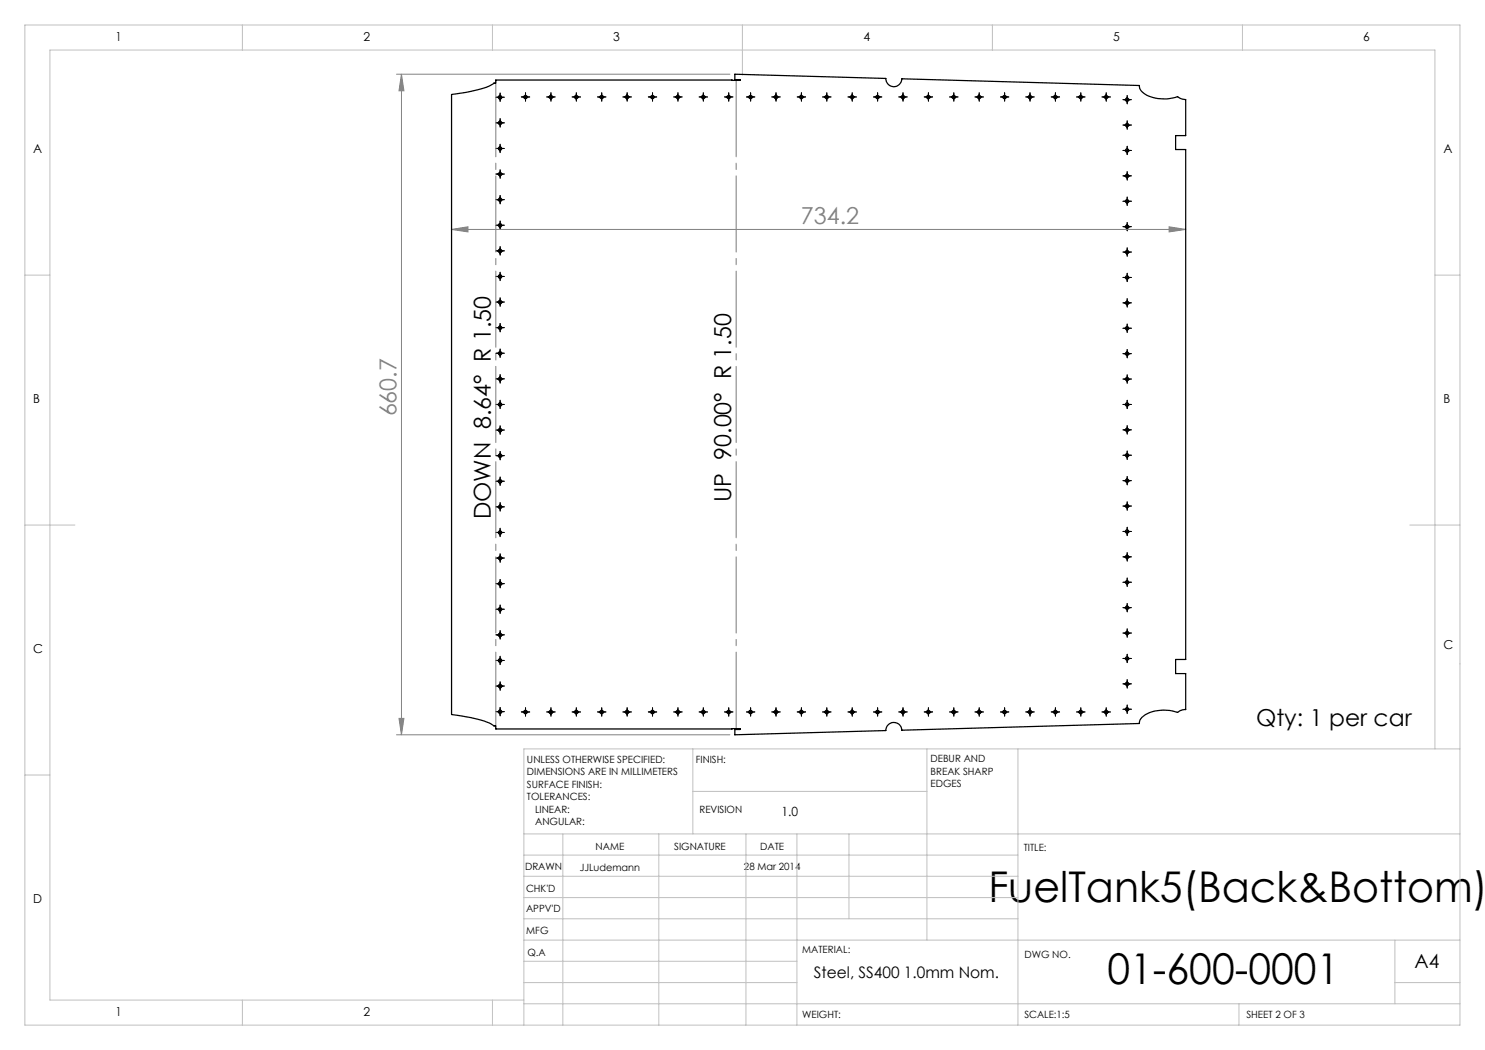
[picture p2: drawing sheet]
<svg xmlns="http://www.w3.org/2000/svg" width="297mm" height="210mm" viewBox="0 0 297 210" stroke-linecap="round" stroke-linejoin="round" font-family="sans-serif">
<path d="M79.3 14.8h66.7M80.3 14.8v132.2M80.3 14.8l.5 3.4h-1zM90.3 45.9l3.3-.5v1zM90.3 45.9h146.8M233.8 45.4l3.3 .5-3.3 .5zM79.3 147h66.7M79.8 143.7h1l-.5 3.3z" fill="none" stroke="#808080" stroke-width=".2"/>
<g fill="none" stroke="#000" stroke-width=".2" stroke-dasharray="15.2 1.3 1.3 1.3">
<path d="M99.5 19.4h-.3M100 18.9v-.3M100 19.9v.4M100.5 19.4h.4M104.6 19.4h-.3M105.1 18.9v-.3M105.1 19.9v.3M105.6 19.4h.3M109.7 19.4h-.3M110.2 18.9v-.3M110.2 19.9v.3M110.7 19.4h.3"/>
<path d="M114.8 19.4h-.4M115.3 18.9v-.3M115.3 19.9v.3M115.8 19.4h.3M119.8 19.4h-.3M120.3 18.9v-.3M120.3 19.9v.3M120.8 19.4h.4M124.9 19.4h-.3M125.4 18.9v-.3M125.4 19.9v.3M125.9 19.4h.4"/>
<path d="M130 19.4h-.3M130.5 18.9v-.3M130.5 19.9v.3M131 19.4h.3M135.1 19.4h-.3M135.6 18.9v-.3M135.6 19.9v.3M136.1 19.4h.3M140.2 19.4h-.4M140.7 18.9v-.3M140.7 19.9v.3M141.2 19.4h.3"/>
<path d="M145.2 19.4h-.3M145.7 18.9v-.3M145.7 19.9v.3M146.2 19.4h.4M149.6 19.4h-.3M150.1 18.9v-.3M150.1 19.9v.3M150.6 19.4h.4M154.7 19.4h-.3M155.2 18.9v-.3M155.2 19.9v.3M155.7 19.4h.3"/>
<path d="M159.8 19.4h-.4M160.3 18.9v-.3M160.3 19.9v.3M160.8 19.4h.3M164.9 19.4h-.4M165.4 18.9v-.3M165.4 19.9v.3M165.9 19.4h.3M169.9 19.4h-.3M170.4 18.9v-.3M170.4 19.9v.3M170.9 19.4h.4"/>
<path d="M175 19.4h-.3M175.5 18.9v-.3M175.5 19.9v.3M176 19.4h.4M180.1 19.4h-.3M180.6 18.9v-.3M180.6 19.9v.3M181.1 19.4h.3M185.2 19.4h-.4M185.7 18.9v-.3M185.7 19.9v.3M186.2 19.4h.3"/>
<path d="M190.3 19.4h-.4M190.8 18.9v-.3M190.8 19.9v.3M191.3 19.4h.3M195.3 19.4h-.3M195.8 18.9v-.3M195.8 19.9v.3M196.3 19.4h.4M200.4 19.4h-.3M200.9 18.9v-.3M200.9 19.9v.3M201.4 19.4h.4"/>
<path d="M205.5 19.4h-.3M206 18.9v-.3M206 19.9v.3M206.5 19.4h.3M210.6 19.4h-.4M211.1 18.9v-.3M211.1 19.9v.3M211.6 19.4h.3M215.7 19.4h-.4M216.2 18.9v-.3M216.2 19.9v.3M216.7 19.4h.3"/>
<path d="M220.7 19.4h-.3M221.2 18.9v-.3M221.2 19.9v.3M221.7 19.4h.4M224.9 19.9h-.3M225.4 19.4v-.3M225.9 19.9h.4M99.5 39.9h-.3M99.5 34.8h-.3M99.5 29.7h-.3M99.5 24.6h-.3M100 39.4v-.3"/>
<path d="M100 34.3v-.3M100 35.3v.3M100 29.2v-.3M100 30.2v.3M100 24.1v-.4M100 25.1v.3M100.5 39.9h.4M100.5 34.8h.4M100.5 29.7h.4M100.5 24.6h.4M224.9 25h-.3M224.9 30.1h-.3"/>
<path d="M224.9 35.2h-.3M225.4 20.4v.4M225.4 24.5v-.3M225.4 25.5v.3M225.4 29.6v-.3M225.4 30.6v.3M225.4 34.7v-.4M225.4 35.7v.3M225.4 39.7v-.3M225.9 25h.4M225.9 30.1h.4M225.9 35.2h.4"/>
<path d="M99.5 55.3h-.3M99.5 50.2h-.3M99.5 45h-.3M100 59.9v-.3M100 54.8v-.3M100 55.8v.3M100 49.7v-.4M100 50.7v.3M100 44.5v-.3M100 45.5v.4M100 40.4v.4M100.5 55.3h.4"/>
<path d="M100.5 50.2h.4M100.5 45h.4M224.9 40.2h-.3M224.9 45.3h-.3M224.9 50.4h-.3M224.9 55.5h-.3M225.4 40.7v.4M225.4 44.8v-.3M225.4 45.8v.4M225.4 49.9v-.3M225.4 50.9v.3M225.4 55v-.3"/>
<path d="M225.4 56v.3M225.9 40.2h.4M225.9 45.3h.4M225.9 50.4h.4M225.9 55.5h.4M99.5 75.8h-.3M99.5 70.6h-.3M99.5 65.5h-.3M99.5 60.4h-.3M100 75.3v-.4M100 76.3v.3M100 70.1v-.3"/>
<path d="M100 71.1v.4M100 65v-.3M100 66v.4M100 60.9v.3M100.5 75.8h.4M100.5 70.6h.4M100.5 65.5h.4M100.5 60.4h.4M224.9 60.6h-.3M224.9 65.6h-.3M224.9 70.7h-.3M224.9 75.8h-.3"/>
<path d="M225.4 60.1v-.4M225.4 61.1v.3M225.4 65.1v-.3M225.4 66.1v.4M225.4 70.2v-.3M225.4 71.2v.4M225.4 75.3v-.3M225.4 76.3v.3M225.9 60.6h.4M225.9 65.6h.4M225.9 70.7h.4M225.9 75.8h.4"/>
<path d="M99.5 80.9h-.3M99.5 86h-.3M99.5 91.1h-.3M99.5 96.2h-.3M100 80.4v-.3M100 81.4v.3M100 85.5v-.3M100 86.5v.3M100 90.6v-.3M100 91.6v.4M100 95.7v-.3M100 96.7v.4"/>
<path d="M100.5 80.9h.4M100.5 86h.4M100.5 91.1h.4M100.5 96.2h.4M224.9 96.1h-.3M224.9 91h-.3M224.9 86h-.3M224.9 80.9h-.3M225.4 95.6v-.3M225.4 96.6v.4M225.4 90.5v-.3M225.4 91.5v.4"/>
<path d="M225.4 85.5v-.4M225.4 86.5v.3M225.4 80.4v-.3M225.4 81.4v.3M225.9 96.1h.4M225.9 91h.4M225.9 86h.4M225.9 80.9h.4M99.5 101.4h-.3M99.5 106.5h-.3M99.5 111.6h-.3M99.5 116.7h-.3"/>
<path d="M100 100.9v-.4M100 101.9v.3M100 106v-.3M100 107v.3M100 111.1v-.3M100 112.1v.3M100 116.2v-.3M100 117.2v.4M100.5 101.4h.4M100.5 106.5h.4M100.5 111.6h.4M100.5 116.7h.4"/>
<path d="M224.9 116.4h-.3M224.9 111.4h-.3M224.9 106.3h-.3M224.9 101.2h-.3M225.4 115.9v-.3M225.4 116.9v.4M225.4 110.9v-.4M225.4 111.9v.3M225.4 105.8v-.3M225.4 106.8v.3M225.4 100.7v-.3M225.4 101.7v.3"/>
<path d="M225.9 116.4h.4M225.9 111.4h.4M225.9 106.3h.4M225.9 101.2h.4M99.5 121.8h-.3M99.5 127h-.3M99.5 132.1h-.3M99.5 137.2h-.3M100 121.3v-.3M100 122.3v.4M100 126.5v-.4M100 127.5v.3"/>
<path d="M100 131.6v-.3M100 132.6v.3M100 136.7v-.3M100 137.7v.3M100.5 121.8h.4M100.5 127h.4M100.5 132.1h.4M100.5 137.2h.4M224.9 136.8h-.3M224.9 131.7h-.3M224.9 126.6h-.3M224.9 121.5h-.3"/>
<path d="M225.4 136.3v-.4M225.4 137.3v.3M225.4 131.2v-.3M225.4 132.2v.3M225.4 126.1v-.3M225.4 127.1v.3M225.4 121v-.3M225.4 122v.4M225.9 136.8h.4M225.9 131.7h.4M225.9 126.6h.4M225.9 121.5h.4"/>
<path d="M99.5 142.3h-.3M100 141.8v-.3M100 142.8v.4M100.5 142.3h.4M104.6 142.4h-.3M105.1 141.9v-.3M105.1 142.9v.3M105.6 142.4h.3M109.7 142.4h-.3M110.2 141.9v-.3M110.2 142.9v.3M110.7 142.4h.3"/>
<path d="M114.8 142.4h-.4M115.3 141.9v-.3M115.3 142.9v.3M115.8 142.4h.3M119.8 142.4h-.3M120.3 141.9v-.3M120.3 142.9v.3M120.8 142.4h.4M124.9 142.4h-.3M125.4 141.9v-.3M125.4 142.9v.3M125.9 142.4h.4"/>
<path d="M130 142.4h-.3M130.5 141.9v-.3M130.5 142.9v.3M131 142.4h.3M135.1 142.4h-.3M135.6 141.9v-.3M135.6 142.9v.3M136.1 142.4h.3M140.2 142.4h-.4M140.7 141.9v-.3M140.7 142.9v.3M141.2 142.4h.3"/>
<path d="M145.2 142.4h-.3M145.7 141.9v-.3M145.7 142.9v.3M146.2 142.4h.4M149.6 142.4h-.3M150.1 141.9v-.3M150.1 142.9v.3M150.6 142.4h.4M154.7 142.4h-.3M155.2 141.9v-.3M155.2 142.9v.3M155.7 142.4h.3"/>
<path d="M159.8 142.4h-.4M160.3 141.9v-.3M160.3 142.9v.3M160.8 142.4h.3M164.9 142.4h-.4M165.4 141.9v-.3M165.4 142.9v.3M165.9 142.4h.3M169.9 142.4h-.3M170.4 141.9v-.3M170.4 142.9v.3M170.9 142.4h.4"/>
<path d="M175 142.4h-.3M175.5 141.9v-.3M175.5 142.9v.3M176 142.4h.4M180.1 142.4h-.3M180.6 141.9v-.3M180.6 142.9v.3M181.1 142.4h.3M185.2 142.4h-.4M185.7 141.9v-.3M185.7 142.9v.3M186.2 142.4h.3"/>
<path d="M190.3 142.4h-.4M190.8 141.9v-.3M190.8 142.9v.3M191.3 142.4h.3M195.3 142.4h-.3M195.8 141.9v-.3M195.8 142.9v.3M196.3 142.4h.4M200.4 142.4h-.3M200.9 141.9v-.3M200.9 142.9v.3M201.4 142.4h.4"/>
<path d="M205.5 142.4h-.3M206 141.9v-.3M206 142.9v.3M206.5 142.4h.3M210.6 142.4h-.4M211.1 141.9v-.3M211.1 142.9v.3M211.6 142.4h.3M215.7 142.4h-.4M216.2 141.9v-.3M216.2 142.9v.3M216.7 142.4h.3"/>
<path d="M220.7 142.4h-.3M221.2 141.9v-.3M221.2 142.9v.3M221.7 142.4h.4M224.9 141.8h-.3M225.4 141.3v-.3M225.4 142.3v.4M225.9 141.8h.4"/>
</g>
<g fill="none" stroke="#000" stroke-width=".2">
<path d="M99.5 19.5h1M100 19v1M104.6 19.4h1M105.1 18.9v1M109.7 19.4h1M110.2 18.9v1M114.8 19.4h.9M115.3 18.9v1M119.8 19.4h1M120.3 18.9v1M124.9 19.4h1M125.4 18.9v1"/>
<path d="M130 19.4h1M130.5 18.9v1M135.1 19.4h1M135.6 18.9v1M140.2 19.4h.9M140.7 18.9v1M145.2 19.4h1M145.7 18.9v1M149.6 19.4h1M150.1 18.9v1M154.7 19.4h1M155.2 18.9v1"/>
<path d="M159.8 19.4h1M160.3 18.9v1M164.9 19.4h.9M165.3 18.9v1M169.9 19.4h1M170.4 18.9v1M175 19.4h1M175.5 18.9v1M180.1 19.4h1M180.6 18.9v1M185.2 19.4h1M185.7 18.9v1"/>
<path d="M190.3 19.4h.9M190.7 18.9v1M195.3 19.4h1M195.8 18.9v1M200.4 19.4h1M200.9 18.9v1M205.5 19.4h1M206 18.9v1M210.6 19.4h1M211.1 18.9v1M215.7 19.4h.9M216.1 18.9v1"/>
<path d="M220.7 19.4h1M221.2 18.9v1M224.9 20h1M225.4 19.5v1M99.5 40h1M99.5 34.8h1M99.5 29.7h1M99.5 24.6h1M100 24.1v1M100 29.2v1M100 34.3v1M100 39.4v1.1"/>
<path d="M224.9 25h1M224.9 30.1h1M224.9 35.2h1M225.4 24.5v1M225.4 29.6v1M225.4 34.7v1M225.4 39.8v1M99.5 55.3h1M99.5 50.2h1M99.5 45.1h1M100 44.6v1M100 49.7v1"/>
<path d="M100 54.8v1M100 59.9v1M224.9 40.3h1M224.9 45.4h1M224.9 50.4h1M224.9 55.5h1M225.4 44.9v1M225.4 49.9v1M225.4 55v1M99.5 75.8h1M99.5 70.7h1M99.5 65.5h1"/>
<path d="M99.5 60.4h1M100 65v1M100 70.2v1M100 75.3v1M224.9 60.6h1M224.9 65.7h1M224.9 70.8h1M224.9 75.8h1M225.4 60.1v1M225.4 65.2v1M225.4 70.3v1M225.4 75.3v1"/>
<path d="M99.5 80.9h1M99.5 86h1M99.5 91.1h1M99.5 96.3h1M100 80.4v1M100 85.5v1M100 90.7v.9M100 95.8v1M224.9 80.9h1M224.9 96.2h1M224.9 91.1h1M224.9 86h1"/>
<path d="M225.4 80.4v1M225.4 85.5v1M225.4 90.6v1M225.4 95.7v1M99.5 101.4h1M99.5 106.5h1M99.5 111.6h1M99.5 116.8h1M100 100.9v1M100 106v1M100 111.1v1M100 116.2v1.1"/>
<path d="M224.9 116.5h1M224.9 111.4h1M224.9 106.3h1M224.9 101.2h1M225.4 100.7v1M225.4 105.8v1M225.4 110.9v1M225.4 116v1M99.5 121.9h1M99.5 127h1M99.5 132.1h1M99.5 137.2h1"/>
<path d="M100 121.4v1M100 126.5v1M100 131.6v1M100 136.7v1M224.9 136.8h1M224.9 131.7h1M224.9 126.6h1M224.9 121.6h1M225.4 121.1v1M225.4 126.1v1M225.4 131.2v1M225.4 136.3v1"/>
<path d="M99.5 142.3h1M100 141.8v1M104.6 142.4h1M105.1 141.9v1M109.7 142.4h1M110.2 141.9v1M114.8 142.4h.9M115.3 141.9v1M119.8 142.4h1M120.3 141.9v1M124.9 142.4h1M125.4 141.9v1"/>
<path d="M130 142.4h1M130.5 141.9v1M135.1 142.4h1M135.6 141.9v1M140.2 142.4h.9M140.7 141.9v1M145.2 142.4h1M145.7 141.9v1M149.6 142.4h1M150.1 141.9v1M154.7 142.4h1M155.2 141.9v1"/>
<path d="M159.8 142.4h1M160.3 141.9v1M164.9 142.4h.9M165.3 141.9v1M169.9 142.4h1M170.4 141.9v1M175 142.4h1M175.5 141.9v1M180.1 142.4h1M180.6 141.9v1M185.2 142.4h1M185.7 141.9v1"/>
<path d="M190.3 142.4h.9M190.7 141.9v1M195.3 142.4h1M195.8 141.9v1M200.4 142.4h1M200.9 141.9v1M205.5 142.4h1M206 141.9v1M210.6 142.4h1M211.1 141.9v1M215.7 142.4h.9M216.1 141.9v1"/>
<path d="M220.7 142.4h1M221.2 141.9v1M224.9 141.9h1M225.4 141.4v1"/>
</g>
<path d="M99.2 145.5v-129.2" fill="none" stroke="#808080" stroke-width=".2" stroke-dasharray="15.2 1.3 1.3 1.3" stroke-dashoffset=".2"/>
<path d="M147.2 145.7v-129.6" fill="none" stroke="#808080" stroke-width=".2" stroke-dasharray="15.2 1.3 1.3 1.3" stroke-dashoffset="-.1"/>
<g fill="none" stroke="#c0c0c0" stroke-width=".2">
<path d="M5 5h287v200h-287zM48.5 5v5M98.5 5v5M148.5 5v10M198.5 5v5M248.5 5v5M5 55h5M287 55h5M5 105h10M282 105h10M5 155h5M138.6 158.3h46.8"/>
<path d="M138.6 149.8v17M185.4 149.8v38.2M203.6 149.8v55.2M287 149.8v-139.8h-277v190h94.8M292 149.8h-187.2v55.2M104.8 166.8h187.2M104.8 179.5h98.8M104.8 175.3h98.8M104.8 171h98.8M112.6 166.8v38.2M131.8 166.8v38.2M149.2 166.8v38.2"/>
<path d="M159.4 166.8v38.2M169.8 166.8v17M104.8 183.8h98.8M104.8 196.5h54.6M104.8 192.3h54.6M104.8 188h187.2M279 196.5h13M279 188v12.8M48.5 200v5M98.5 200v5M104.8 200.8h187.2M247.8 200.8v4.2"/>
</g>
<g fill="#808080">
<path d="M90.3 45.9l3.3-.5v1zM233.8 45.4l3.3 .5-3.3 .5z"/>
<path d="M80.3 14.8l.5 3.4h-1zM79.8 143.7h1l-.5 3.3z"/>
</g>
<g fill="none" stroke="#000" stroke-width=".25">
<path d="M90.3 18.9l2-.3a16.1 16.1 0 0 0 6.5-2h.3l.1-.6 48.8 .1v-.2h-1v-1.1l30.2 .9a1.61 1.61 0 0 0 1.5 1.6 1.61 1.61 0 0 0 1.7-1.5l47.5 1.3a2.84 2.84 0 0 0 2.6 2.4 8.5 8.5 0 0 0 5-.2l.5 .4 1.1 .2v7.2h-2v2.8h2v102h-2v2.8h2v7.2a2.44 2.44 0 0 0-1.6 .6 7.7 7.7 0 0 0-7.1 1 1.55 1.55 0 0 0-.5 1.2l-47.5 1.3a1.61 1.61 0 0 0-1.7-1.5 1.61 1.61 0 0 0-1.5 1.6l-30.2 .9v-1.1h1v-.2l-48.8 .1-.1-.6h-.3a12.7 12.7 0 0 0-5.6-1.8l-2.9-.5z"/>
<circle cx="100" cy="19.5" r=".35"/>
<circle cx="105.1" cy="19.4" r=".34"/>
<circle cx="110.2" cy="19.4" r=".34"/>
<circle cx="115.2" cy="19.4" r=".34"/>
<circle cx="120.3" cy="19.4" r=".34"/>
<circle cx="125.4" cy="19.4" r=".34"/>
<circle cx="130.5" cy="19.4" r=".34"/>
<circle cx="135.6" cy="19.4" r=".34"/>
<circle cx="140.6" cy="19.4" r=".34"/>
<circle cx="145.7" cy="19.4" r=".34"/>
<circle cx="150.1" cy="19.4" r=".33"/>
<circle cx="155.2" cy="19.4" r=".33"/>
<circle cx="160.3" cy="19.4" r=".33"/>
<circle cx="165.3" cy="19.4" r=".33"/>
<circle cx="170.4" cy="19.4" r=".33"/>
<circle cx="175.5" cy="19.4" r=".33"/>
<circle cx="180.6" cy="19.4" r=".33"/>
<circle cx="185.7" cy="19.4" r=".33"/>
<circle cx="190.7" cy="19.4" r=".33"/>
<circle cx="195.8" cy="19.4" r=".33"/>
<circle cx="200.9" cy="19.4" r=".33"/>
<circle cx="206" cy="19.4" r=".33"/>
<circle cx="211.1" cy="19.4" r=".33"/>
<circle cx="216.1" cy="19.4" r=".33"/>
<circle cx="221.2" cy="19.4" r=".33"/>
<circle cx="225.4" cy="19.9" r=".33"/>
<circle cx="100" cy="29.7" r=".34"/>
<circle cx="100" cy="34.8" r=".34"/>
<circle cx="100" cy="39.9" r=".34"/>
<circle cx="100" cy="24.6" r=".35"/>
<circle cx="225.4" cy="35.2" r=".33"/>
<circle cx="225.4" cy="25" r=".33"/>
<circle cx="225.4" cy="30.1" r=".33"/>
<circle cx="100" cy="45.1" r=".34"/>
<circle cx="100" cy="50.2" r=".35"/>
<circle cx="100" cy="55.3" r=".35"/>
<circle cx="225.4" cy="40.3" r=".33"/>
<circle cx="225.4" cy="45.3" r=".33"/>
<circle cx="225.4" cy="50.4" r=".33"/>
<circle cx="225.4" cy="55.5" r=".33"/>
<circle cx="100" cy="70.7" r=".34"/>
<circle cx="100" cy="65.6" r=".34"/>
<circle cx="100" cy="75.8" r=".34"/>
<circle cx="100" cy="60.4" r=".35"/>
<circle cx="225.4" cy="70.7" r=".33"/>
<circle cx="225.4" cy="65.7" r=".33"/>
<circle cx="225.4" cy="60.6" r=".33"/>
<circle cx="225.4" cy="75.8" r=".33"/>
<circle cx="100" cy="80.9" r=".34"/>
<circle cx="100" cy="91.2" r=".35"/>
<circle cx="100" cy="86" r=".35"/>
<circle cx="100" cy="96.3" r=".35"/>
<circle cx="225.4" cy="91.1" r=".33"/>
<circle cx="225.4" cy="96.1" r=".33"/>
<circle cx="225.4" cy="80.9" r=".33"/>
<circle cx="225.4" cy="86" r=".33"/>
<circle cx="100" cy="111.6" r=".34"/>
<circle cx="100" cy="106.5" r=".34"/>
<circle cx="100" cy="116.7" r=".34"/>
<circle cx="100" cy="101.4" r=".35"/>
<circle cx="225.4" cy="106.3" r=".33"/>
<circle cx="225.4" cy="111.4" r=".33"/>
<circle cx="225.4" cy="101.2" r=".33"/>
<circle cx="225.4" cy="116.5" r=".33"/>
<circle cx="100" cy="121.9" r=".34"/>
<circle cx="100" cy="127" r=".35"/>
<circle cx="100" cy="132.1" r=".35"/>
<circle cx="100" cy="137.2" r=".35"/>
<circle cx="225.4" cy="126.6" r=".33"/>
<circle cx="225.4" cy="136.8" r=".33"/>
<circle cx="225.4" cy="121.5" r=".33"/>
<circle cx="225.4" cy="131.7" r=".33"/>
<circle cx="100" cy="142.4" r=".34"/>
<circle cx="105.1" cy="142.4" r=".35"/>
<circle cx="110.2" cy="142.4" r=".35"/>
<circle cx="115.2" cy="142.4" r=".35"/>
<circle cx="120.3" cy="142.4" r=".35"/>
<circle cx="125.4" cy="142.4" r=".35"/>
<circle cx="130.5" cy="142.4" r=".35"/>
<circle cx="135.6" cy="142.4" r=".35"/>
<circle cx="140.6" cy="142.4" r=".35"/>
<circle cx="145.7" cy="142.4" r=".35"/>
<circle cx="150.1" cy="142.4" r=".34"/>
<circle cx="155.2" cy="142.4" r=".34"/>
<circle cx="160.2" cy="142.4" r=".34"/>
<circle cx="165.3" cy="142.4" r=".34"/>
<circle cx="170.4" cy="142.4" r=".34"/>
<circle cx="175.5" cy="142.4" r=".34"/>
<circle cx="180.6" cy="142.4" r=".34"/>
<circle cx="185.6" cy="142.4" r=".34"/>
<circle cx="190.7" cy="142.4" r=".34"/>
<circle cx="195.8" cy="142.4" r=".34"/>
<circle cx="200.9" cy="142.4" r=".34"/>
<circle cx="206" cy="142.4" r=".34"/>
<circle cx="211" cy="142.4" r=".34"/>
<circle cx="216.1" cy="142.4" r=".34"/>
<circle cx="221.2" cy="142.4" r=".34"/>
<circle cx="225.4" cy="141.9" r=".33"/>
</g>
<g font-size="8.5">
<text x="197.7" y="180.3">FuelTank5(Back&amp;Bottom)</text>
<text x="221.5" y="196.7">01-600-0001</text>
</g>
<g font-size="4.7" fill="#808080">
<text x="160.2" y="44.9">734.2</text>
<text x="79.3" y="83.3" transform="rotate(-90 79.3 83.3)">660.7</text>
</g>
<g font-size="4.7">
<text x="146.3" y="100.4" transform="rotate(-90 146.3 100.4)">UP 90.00° R 1.50</text>
<text x="98.2" y="103.9" transform="rotate(-90 98.2 103.9)">DOWN 8.64° R 1.50</text>
<text x="251.2" y="145.2">Qty: 1 per car</text>
</g>
<text font-size="3.9" x="282.9" y="193.6">A4</text>
<text font-size="3.2" x="162.8" y="195.7">Steel, SS400 1.0mm Nom.</text>
<g font-size="2.5">
<text x="23.1" y="8.2">1</text>
<text x="72.7" y="8.2">2</text>
<text x="122.7" y="8.2">3</text>
<text x="172.7" y="8.2">4</text>
<text x="222.7" y="8.2">5</text>
<text x="272.7" y="8.2">6</text>
<text x="6.7" y="30.7">A</text>
<text x="288.7" y="30.7">A</text>
<text x="6.7" y="80.7">B</text>
<text x="288.7" y="80.7">B</text>
<text x="6.7" y="130.7">C</text>
<text x="288.7" y="129.7">C</text>
<text x="156.3" y="163.2">1.0</text>
<text x="6.7" y="180.7">D</text>
<text x="23.1" y="203.2">1</text>
<text x="72.7" y="203.2">2</text>
</g>
<g font-size="2">
<text x="105.4" y="152.6">UNLESS OTHERWISE SPECIFIED:</text>
<text x="105.4" y="155.1">DIMENSIONS ARE IN MILLIMETERS</text>
<text x="139.2" y="152.6">FINISH:</text>
<text x="186.1" y="152.5">DEBUR AND</text>
<text x="186.1" y="155">BREAK SHARP</text>
<text x="105.4" y="157.6">SURFACE FINISH:</text>
<text x="105.4" y="160.1">TOLERANCES:</text>
<text x="186.1" y="157.5">EDGES</text>
<text x="107" y="162.6">LINEAR:</text>
<text x="107" y="165.1">ANGULAR:</text>
<text x="139.9" y="162.6">REVISION</text>
<text x="119.1" y="170">NAME</text>
<text x="134.8" y="169.9">SIGNATURE</text>
<text x="148.8" y="173.9">28 Mar 2014</text>
<text x="152" y="169.9">DATE</text>
<text x="204.8" y="170.2">TITLE:</text>
<text x="105" y="174.1">DRAWN</text>
<text x="105.2" y="178.3">CHK'D</text>
<text x="115.9" y="174.1">JJLudemann</text>
<text x="105.2" y="182.4">APPV'D</text>
<text x="105.3" y="186.8">MFG</text>
<text x="105.5" y="191.1">Q.A</text>
<text x="160.5" y="190.5">MATERIAL:</text>
<text x="204.9" y="191.6">DWG NO.</text>
<text x="160.4" y="203.5">WEIGHT:</text>
<text x="204.9" y="203.6">SCALE:1:5</text>
<text x="249.3" y="203.6">SHEET 2 OF 3</text>
</g>
</svg>
